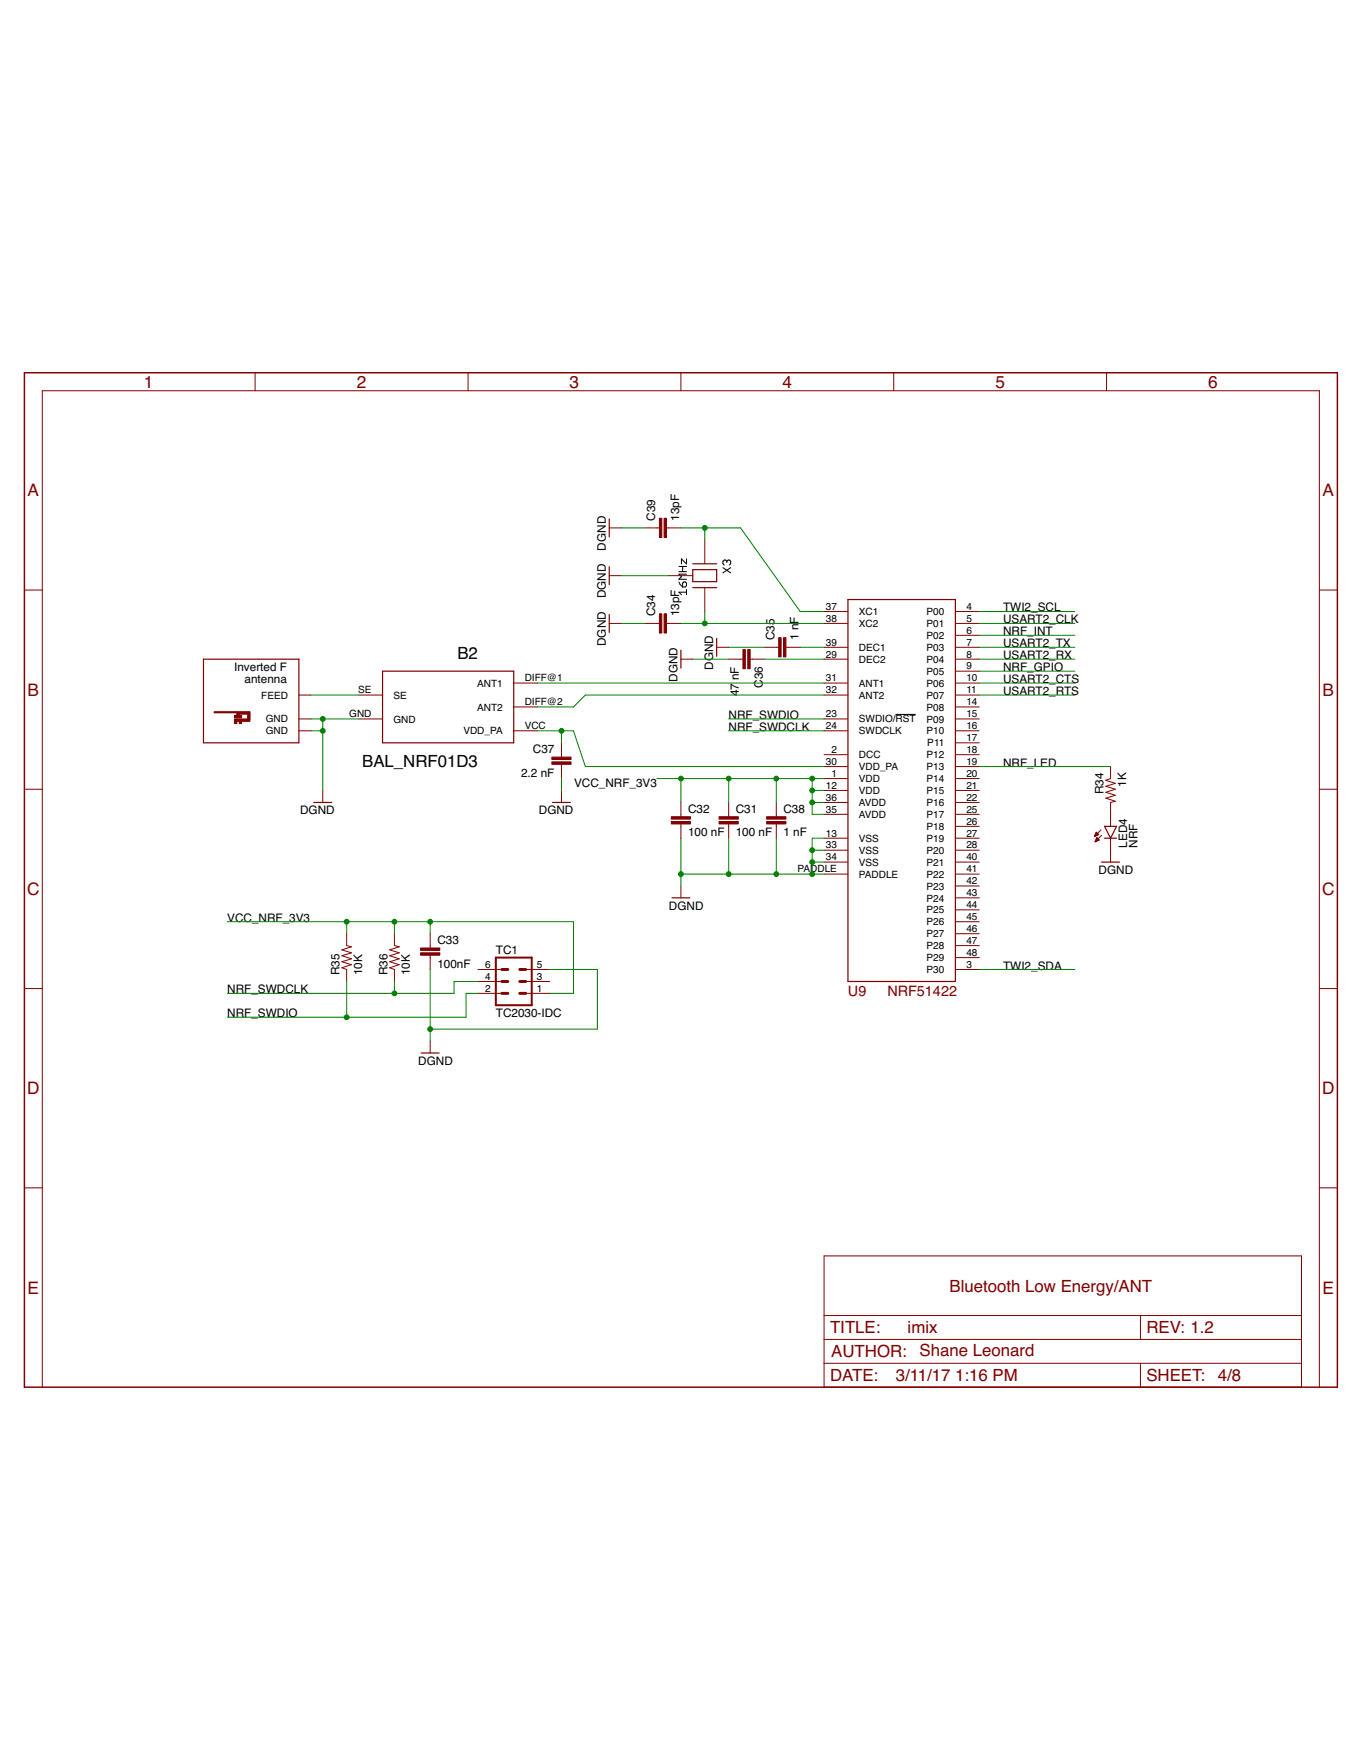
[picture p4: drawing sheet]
<svg xmlns="http://www.w3.org/2000/svg" width="216mm" height="279mm" viewBox="0 0 216 279" stroke-linecap="round" stroke-linejoin="round" font-family="sans-serif">
<g fill="none" stroke="#000" stroke-width=".16">
<path d="M107.7 92.3l.2 .4 .4 .4M107.7 90.7h1.2M107.7 89.9h1.2M108.3 92.5l.2-.2h.2l.2 .2v.4l-.2 .2h-.4zM108.3 89.9v.8M108.9 94h-1.2l.4 .4M108.9 88.7v.8l-.8-.8v.8M108.9 93.5v.9M108.9 91.1h-1.2l.4 .4-.4 .4h1.2M114.7 90.1l1.2 .8M115.3 89l-.2-.1h-.2l-.2 .1v.5l.2 .2M115.3 89l.2-.1h.2l.2 .1v.5l-.2 .2"/>
<path d="M115.3 89v.3M115.9 90.1l-1.2 .8M142.1 113.3h3.1"/>
</g>
<g fill="#800000" stroke="#800000" stroke-width=".16">
<path d="M106.5 130.3h3v.4h-3z"/>
<path d="M106.5 129.6h3v.4h-3z"/>
<path d="M114.1 130.3h3v.4h-3z"/>
<path d="M114.1 129.6h3v.4h-3z"/>
<path d="M87.5 120.9h3.1v.4h-3.1z"/>
<path d="M87.5 120.1h3.1v.4h-3.1z"/>
<path d="M121.6 130.3h3.1v.4h-3.1z"/>
<path d="M121.6 129.6h3.1v.4h-3.1z"/>
<path d="M105.3 97.4h.4v3h-.4z"/>
<path d="M104.6 97.4h.4v3h-.4z"/>
<path d="M105.3 82.2h.4v3.1h-.4z"/>
<path d="M104.6 82.2h.4v3.1h-.4z"/>
<path d="M124.3 101.2h.4v3h-.4z"/>
<path d="M123.5 101.2h.4v3h-.4z"/>
<path d="M117.9 103.1h.3v3h-.3z"/>
<path d="M118.6 103.1h.4v3h-.4z"/>
<path d="M66.7 151.2h3.1v.4h-3.1z"/>
<path d="M66.7 150.4h3.1v.4h-3.1z"/>
<path d="M37.2 114.4h.4v.4h-.4z"/>
<path d="M38 114.4h.3v.4h-.3z"/>
<path d="M37.2 113.5h1.1v.4h-1.1z"/>
<path d="M37.6 113.3h.4v.2h-.4z"/>
<path d="M37.2 114.1h2.4v.3h-2.4z"/>
<path d="M39.3 112.9h.4v1.2h-.4z"/>
<path d="M37.6 112.9h1.7v.4h-1.7z"/>
<path d="M34 112.9h3.6v.2h-3.6z"/>
</g>
<g fill="none" stroke="#800000" stroke-width=".16">
<path d="M40.5 59.1v2.9M74.3 59.1v2.9M108 59.1v2.9M141.8 59.1v2.9M175.5 59.1v2.9M3.9 93.6h2.8M96.6 98.9h2M96.6 83.8h2M96.6 91.3h2M102.3 98.9h2.3M102.3 83.8h2.3M105.7 98.9h2.3"/>
<path d="M105.7 83.8h2.3M106.1 91.3h3.8M111.8 85.7v3.8M111.8 93.2v3.8M130.7 98.9h3.8M130.7 97h3.8M151.6 98.9h3.7M151.6 97h3.7M209.3 93.6h2.9M47.4 116h1.9M47.4 110.3h1.9M47.4 114.1h1.9"/>
<path d="M56.9 110.3h3.8M56.9 114.1h3.8M81.5 116h3.8M81.5 112.2h3.8M81.5 108.4h3.8M89.1 117.9v2.2M108 104.6h1.9M113.7 102.7h1.9M115.6 104.6h2.3M119 104.6h2.3M121.3 102.7h2.2M124.7 102.7h2.2"/>
<path d="M130.7 116h3.8M130.7 108.4h3.8M130.7 110.3h3.8M130.7 114.1h3.8M130.7 102.7h3.8M130.7 104.6h3.8M130.7 119.7h3.8M151.6 116h3.7M151.6 112.2h3.7M151.6 108.4h3.7M151.6 110.3h3.7M151.6 114.1h3.7"/>
<path d="M151.6 102.7h3.7M151.6 104.6h3.7M151.6 119.7h3.7M151.6 100.8h3.7M151.6 106.5h3.7M151.6 117.9h3.7M3.9 125.2h2.8M51.2 125.4v1.9M89.1 121.3v2.2M89.1 125.4v1.9M108 127.3v2.3M108 130.7v2.3"/>
<path d="M115.6 127.3v2.3M115.6 130.7v2.3M123.1 127.3v2.3M123.1 130.7v2.3M130.7 133h3.8M130.7 129.2h3.8M130.7 127.3h3.8M130.7 121.6h3.8M130.7 123.5h3.8M130.7 125.4h3.8M130.7 134.9h3.8M130.7 136.8h3.8"/>
<path d="M130.7 138.7h3.8M151.6 133h3.7M151.6 129.2h3.7M151.6 127.3h3.7M151.6 121.6h3.7M151.6 123.5h3.7M151.6 125.4h3.7M151.6 131.1h3.7M151.6 134.9h3.7M151.6 136.8h3.7M151.6 138.7h3.7M173.6 132.7h.1"/>
<path d="M173.7 132.6h.2M173.7 132.5h.4M173.7 132.4h.6M173.7 133.5h.2M173.8 132.3h.4M173.8 133.4h.3M173.8 132.3h.3M173.8 133.3h.5M173.8 132.2h.2M173.8 133.2h.5M173.9 132.1h.1M173.9 133.2h.4"/>
<path d="M173.9 133.1h.3M173.9 133h.2M174 132.9l-.3 .7M174 132.9l.4 .4-.7 .3M174 132.9h.1M174.3 132.4l-.4-.4-.3 .7M174.3 132.4l-.7 .3M174.6 131.7l-1 1M174.8 132.5l-1.1 1.1M176.2 121.6v1.9l-.8 .3 1.5 .5-1.5 .5 1.5 .4-1.5 .5 1.5 .5-1.5 .4 1.5 .5-.7 .2v3.8M176.2 133v3.8M209.3 125.2h2.9"/>
<path d="M3.9 156.8h2.8M55 148.1v1.9l.8 .2-1.6 .5 1.6 .5-1.6 .4 1.6 .5-1.6 .5 1.6 .5-1.6 .4 .8 .3v1.9M62.6 148.1v1.9l.7 .2-1.5 .5 1.5 .5-1.5 .4 1.5 .5-1.5 .5 1.5 .5-1.5 .4 .8 .3v1.9M68.2 148.1v2.3M68.2 151.6v2.2M75.8 153.8h3.8M75.8 157.6h3.8M75.8 155.7h3.8M83.4 153.8h3.8M83.4 157.6h3.8M83.4 155.7h3.8M108 140.6v1.9"/>
<path d="M151.6 140.6h3.7M151.6 142.5h3.7M151.6 144.4h3.7M151.6 146.2h3.7M151.6 148.1h3.7M151.6 150h3.7M151.6 151.9h3.7M151.6 153.8h3.7M209.3 156.8h2.9M68.2 165.2v1.9M3.9 188.5h2.8M130.7 199.3h75.8v20.8h-75.8z"/>
<path d="M209.3 188.5h2.9M130.7 212.5h75.8M130.7 216.3h75.8M130.7 208.7h75.8M180.9 208.7v3.8M180.9 216.3v3.8M6.7 220.1v-158.1h202.6v158.1"/>
</g>
<g fill="none" stroke="#800000" stroke-width=".19">
<path d="M96.6 82.3v2.9M96.6 89.9v2.9M96.6 97.5v2.8M109.9 90.4h3.8v1.9h-3.8zM109.9 89.5h3.8M109.9 93.2h3.8M134.5 95.1h17.1v60.6h-17.1zM32.3 104.6h15.1v13.3h-15.1zM60.7 106.5h20.8v11.4h-20.8zM108 103.2v2.8M113.7 101.3v2.8M49.8 127.3h2.8"/>
<path d="M87.7 127.3h2.8M174.8 136.8h2.8M175.2 131.1h1.9l-.9 1.9zM175.2 133h1.9M106.6 142.5h2.8M66.8 167.1h2.9"/>
</g>
<path d="M78.7 151.9h5.6v7.6h-5.6z" fill="none" stroke="#800000" stroke-width=".32"/>
<path d="M79.6 153.8h1M79.6 155.7h1M79.6 157.6h1M82.4 153.8h1M82.4 155.7h1M82.4 157.6h1" fill="none" stroke="#800000" stroke-width=".47"/>
<path d="M3.9 59.1h208.3v161h-208.3z" fill="none" stroke="#800000" stroke-width=".23"/>
<g fill="none" stroke="#008000" stroke-width=".16">
<path d="M98.6 98.9h3.7M98.6 83.8h3.7M98.6 91.3h7.5M108 98.9h22.7M108 83.8h9.5l9.4 13.2h3.8M111.8 83.8v1.9M111.8 97v1.9M155.3 98.9h15.2M155.3 97h15.2M49.3 114.1h7.6M49.3 116h1.9M49.3 110.3h7.6"/>
<path d="M51.2 114.1v11.3M85.3 116h5.7l1.9 5.6h37.8M85.3 108.4h45.4M89.1 116v1.9M109.9 104.6h5.7M115.6 114.1h15.1M115.6 116h15.1M115.6 102.7h5.7M121.3 104.6h9.4M126.9 102.7h3.8M130.7 110.3h-37.8l-1.9 1.9h-5.7M155.3 102.7h15.2"/>
<path d="M155.3 104.6h15.2M155.3 108.4h15.2M155.3 110.3h15.2M155.3 106.5h15.2M155.3 100.8h15.2M89.1 123.5v1.9M104.2 123.5h26.5M108 123.5v3.8M108 133v7.6M108 138.7h22.7M115.6 123.5v3.8M115.6 133v5.7"/>
<path d="M123.1 123.5v3.8M123.1 133v5.7M128.8 134.9h1.9M128.8 123.5v5.7h1.9M128.8 136.8h1.9M128.8 125.4h1.9M128.8 127.3h1.9M130.7 133h-1.9v5.7M155.3 121.6h20.9M36.1 146.2h54.9v11.4h-3.8M55 146.2v1.9M55 155.7v5.7"/>
<path d="M62.6 146.2v1.9M62.6 155.7v1.9M68.2 146.2v1.9M68.2 153.8v11.4M75.8 157.6h-1.9v3.8h-37.8M75.8 155.7h-3.8v1.9h-35.9M87.2 153.8h7.6v9.5h-26.6M155.3 153.8h15.2"/>
</g>
<g fill="#008000" stroke="#008000" stroke-width=".16">
<circle cx="51.2" cy="114.1" r=".38"/>
<circle cx="51.2" cy="116" r=".38"/>
<circle cx="108" cy="138.7" r=".38"/>
<circle cx="115.6" cy="138.7" r=".38"/>
<circle cx="128.8" cy="134.9" r=".38"/>
<circle cx="128.8" cy="136.8" r=".38"/>
<circle cx="128.8" cy="138.7" r=".38"/>
<circle cx="123.1" cy="138.7" r=".38"/>
<circle cx="68.2" cy="163.3" r=".38"/>
<circle cx="89.1" cy="116" r=".38"/>
<circle cx="111.8" cy="98.9" r=".38"/>
<circle cx="111.8" cy="83.8" r=".38"/>
<circle cx="55" cy="161.4" r=".38"/>
<circle cx="62.6" cy="157.6" r=".38"/>
<circle cx="108" cy="123.5" r=".38"/>
<circle cx="115.6" cy="123.5" r=".38"/>
<circle cx="123.1" cy="123.5" r=".38"/>
<circle cx="128.8" cy="123.5" r=".38"/>
<circle cx="128.8" cy="125.4" r=".38"/>
<circle cx="128.8" cy="127.3" r=".38"/>
<circle cx="55" cy="146.2" r=".38"/>
<circle cx="62.6" cy="146.2" r=".38"/>
<circle cx="68.2" cy="146.2" r=".38"/>
</g>
<g font-size="2.7" fill="#800000">
<text x="22.8" y="61.5">1</text>
<text x="56.6" y="61.5">2</text>
<text x="90.4" y="61.5">3</text>
<text x="124.1" y="61.5">4</text>
<text x="157.9" y="61.5">5</text>
<text x="191.7" y="61.5">6</text>
<text x="4.4" y="78.8">A</text>
<text x="209.8" y="78.8">A</text>
<text x="4.4" y="110.4">B</text>
<text x="209.8" y="110.4">B</text>
<text x="4.3" y="142">C</text>
<text x="209.8" y="142">C</text>
<text x="4.3" y="173.6">D</text>
<text x="209.8" y="173.6">D</text>
<text x="4.4" y="205.3">E</text>
<text x="150.6" y="204.9">Bluetooth Low Energy/ANT</text>
<text x="209.8" y="205.3">E</text>
<text x="131.7" y="211.6">TITLE:</text>
<text x="131.9" y="215.4">AUTHOR:</text>
<text x="144" y="211.6">imix</text>
<text x="145.9" y="215.2">Shane Leonard</text>
<text x="181.8" y="211.6">REV: 1.2</text>
<text x="131.7" y="219.1">DATE:</text>
<text x="142.1" y="219.1">3/11/17</text>
<text x="151.5" y="219.1">1:16 PM</text>
<text x="181.8" y="219.1">SHEET:</text>
<text x="193.2" y="219.1">4/8</text>
</g>
<g font-size="2.7">
<text x="72.6" y="104.6">B2</text>
<text x="57.4" y="121.6">BAL_NRF01D3</text>
</g>
<g font-size="2.3" fill="#800000">
<text x="134.5" y="158">U9</text>
<text x="140.8" y="158">NRF51422</text>
</g>
<g font-size="1.9">
<text x="103.9" y="82.6" transform="rotate(-90 103.9 82.6)">C39</text>
<text x="107.7" y="82.6" transform="rotate(-90 107.7 82.6)">13pF</text>
<text x="96.1" y="87.4" transform="rotate(-90 96.1 87.4)">DGND</text>
<text x="96.1" y="94.9" transform="rotate(-90 96.1 94.9)">DGND</text>
<text x="103.9" y="97.8" transform="rotate(-90 103.9 97.8)">C34</text>
<text x="107.7" y="97.8" transform="rotate(-90 107.7 97.8)">13pF</text>
<text x="122.9" y="101.6" transform="rotate(-90 122.9 101.6)">C35</text>
<text x="126.7" y="101.6" transform="rotate(-90 126.7 101.6)">1 nF</text>
<text x="159.1" y="97">TWI2_SCL</text>
<text x="159.1" y="98.9">USART2_CLK</text>
<text x="159.1" y="100.8">NRF_INT</text>
<text x="37.1" y="106.5">Inverted F</text>
<text x="96.1" y="102.5" transform="rotate(-90 96.1 102.5)">DGND</text>
<text x="113.1" y="106.3" transform="rotate(-90 113.1 106.3)">DGND</text>
<text x="117.2" y="107.9" transform="rotate(-90 117.2 107.9)">nF</text>
<text x="159.1" y="106.5">NRF_GPIO</text>
<text x="159.1" y="104.6">USART2_RX</text>
<text x="159.1" y="102.7">USART2_TX</text>
<text x="38.8" y="108.4">antenna</text>
<text x="107.4" y="108.2" transform="rotate(-90 107.4 108.2)">DGND</text>
<text x="117.2" y="110.5" transform="rotate(-90 117.2 110.5)">47</text>
<text x="121" y="109.1" transform="rotate(-90 121 109.1)">C36</text>
<text x="159.1" y="108.4">USART2_CTS</text>
<text x="159.1" y="110.3">USART2_RTS</text>
<text x="84.5" y="119.5">C37</text>
<text x="115.6" y="114.1">NRF_SWDIO</text>
<text x="115.6" y="116">NRF_SWDCLK</text>
<text x="82.7" y="123.2">2.2 nF</text>
<text x="91.1" y="124.9">VCC_NRF_3V3</text>
<text x="159.1" y="121.6">NRF_LED</text>
<text x="175.1" y="126" transform="rotate(-90 175.1 126)">R34</text>
<text x="178.6" y="124.9" transform="rotate(-90 178.6 124.9)">1K</text>
<text x="47.6" y="129.2">DGND</text>
<text x="85.5" y="129.2">DGND</text>
<text x="109.1" y="128.9">C32</text>
<text x="116.7" y="128.9">C31</text>
<text x="124.3" y="128.9">C38</text>
<text x="109.1" y="132.7">100 nF</text>
<text x="116.7" y="132.7">100 nF</text>
<text x="124.3" y="132.7">1 nF</text>
<text x="178.8" y="134.5" transform="rotate(-90 178.8 134.5)">LED4</text>
<text x="180.4" y="134.5" transform="rotate(-90 180.4 134.5)">NRF</text>
<text x="174.3" y="138.7">DGND</text>
<text x="36.1" y="146.2">VCC_NRF_3V3</text>
<text x="69.4" y="149.8">C33</text>
<text x="106.1" y="144.4">DGND</text>
<text x="53.9" y="154.8" transform="rotate(-90 53.9 154.8)">R35</text>
<text x="57.5" y="154.8" transform="rotate(-90 57.5 154.8)">10K</text>
<text x="61.5" y="154.8" transform="rotate(-90 61.5 154.8)">R36</text>
<text x="65" y="154.8" transform="rotate(-90 65 154.8)">10K</text>
<text x="69.4" y="153.5">100nF</text>
<text x="78.7" y="151.4">TC1</text>
<text x="159.1" y="153.8">TWI2_SDA</text>
<text x="36.1" y="161.4">NRF_SWDIO</text>
<text x="36.1" y="157.6">NRF_SWDCLK</text>
<text x="78.7" y="161.4">TC2030-IDC</text>
<text x="66.4" y="169">DGND</text>
</g>
<g font-size="1.6">
<text x="131" y="96.8">37</text>
<text x="131" y="98.6">38</text>
<text x="136.3" y="97.6">XC1</text>
<text x="136.3" y="99.5">XC2</text>
<text x="147" y="97.6">P00</text>
<text x="147" y="99.5">P01</text>
<text x="147" y="101.4">P02</text>
<text x="153.3" y="96.8">4</text>
<text x="153.3" y="98.6">5</text>
<text x="153.3" y="100.5">6</text>
<text x="131" y="102.4">39</text>
<text x="131" y="104.3">29</text>
<text x="136.3" y="103.3">DEC1</text>
<text x="136.3" y="105.2">DEC2</text>
<text x="147" y="103.3">P03</text>
<text x="147" y="105.2">P04</text>
<text x="147" y="107.1">P05</text>
<text x="153.3" y="102.4">7</text>
<text x="153.3" y="104.3">8</text>
<text x="153.3" y="106.2">9</text>
<text x="41.4" y="110.8">FEED</text>
<text x="55.4" y="113.8">GND</text>
<text x="56.8" y="110">SE</text>
<text x="62.4" y="110.8">SE</text>
<text x="75.7" y="112.7">ANT2</text>
<text x="75.7" y="108.9">ANT1</text>
<text x="83.2" y="111.9">DIFF@2</text>
<text x="83.2" y="108.1">DIFF@1</text>
<text x="131" y="108.1">31</text>
<text x="131" y="110">32</text>
<text x="131" y="113.8">23</text>
<text x="136.3" y="108.9">ANT1</text>
<text x="136.3" y="110.8">ANT2</text>
<text x="147" y="109">P06</text>
<text x="147" y="110.8">P07</text>
<text x="147" y="112.7">P08</text>
<text x="153.3" y="108.1">10</text>
<text x="153.3" y="110">11</text>
<text x="153.3" y="111.9">14</text>
<text x="153.3" y="113.8">15</text>
<text x="42.1" y="116.5">GND</text>
<text x="42.1" y="114.6">GND</text>
<text x="62.4" y="114.6">GND</text>
<text x="73.5" y="116.5">VDD_PA</text>
<text x="83.2" y="115.7">VCC</text>
<text x="131" y="115.7">24</text>
<text x="131.9" y="119.5">2</text>
<text x="136.3" y="116.5">SWDCLK</text>
<text x="136.3" y="114.6">SWDIO/RST</text>
<text x="147" y="114.6">P09</text>
<text x="147" y="116.5">P10</text>
<text x="147.1" y="118.4">P11</text>
<text x="153.3" y="115.7">16</text>
<text x="153.3" y="117.6">17</text>
<text x="153.3" y="119.5">18</text>
<text x="131" y="125.2">12</text>
<text x="131" y="121.4">30</text>
<text x="131.9" y="123.3">1</text>
<text x="136.3" y="120.3">DCC</text>
<text x="136.3" y="124.1">VDD</text>
<text x="136.3" y="126">VDD</text>
<text x="136.3" y="122.2">VDD_PA</text>
<text x="147" y="120.3">P12</text>
<text x="147" y="122.2">P13</text>
<text x="147" y="124.1">P14</text>
<text x="147" y="126">P15</text>
<text x="153.3" y="121.4">19</text>
<text x="153.3" y="123.3">20</text>
<text x="153.3" y="125.2">21</text>
<text x="131" y="128.9">35</text>
<text x="131" y="127">36</text>
<text x="136.3" y="129.8">AVDD</text>
<text x="136.3" y="127.9">AVDD</text>
<text x="147" y="127.9">P16</text>
<text x="147" y="129.8">P17</text>
<text x="147" y="131.7">P18</text>
<text x="153.3" y="127">22</text>
<text x="153.3" y="128.9">25</text>
<text x="153.3" y="130.8">26</text>
<text x="131" y="132.7">13</text>
<text x="131" y="134.6">33</text>
<text x="131" y="136.5">34</text>
<text x="136.3" y="133.6">VSS</text>
<text x="136.3" y="135.5">VSS</text>
<text x="136.3" y="137.3">VSS</text>
<text x="147" y="133.6">P19</text>
<text x="147" y="135.5">P20</text>
<text x="147" y="137.4">P21</text>
<text x="153.3" y="132.7">27</text>
<text x="153.3" y="134.6">28</text>
<text x="153.3" y="136.5">40</text>
<text x="126.5" y="138.4">PADDLE</text>
<text x="136.3" y="139.2">PADDLE</text>
<text x="147" y="139.2">P22</text>
<text x="147" y="141.1">P23</text>
<text x="147" y="143">P24</text>
<text x="153.3" y="138.4">41</text>
<text x="153.3" y="140.3">42</text>
<text x="153.3" y="142.2">43</text>
<text x="147" y="144.9">P25</text>
<text x="147" y="146.8">P26</text>
<text x="147" y="148.7">P27</text>
<text x="153.3" y="144.1">44</text>
<text x="153.3" y="146">45</text>
<text x="153.3" y="147.9">46</text>
<text x="153.3" y="149.8">47</text>
<text x="77" y="155.4">4</text>
<text x="77" y="153.6">6</text>
<text x="85.1" y="155.4">3</text>
<text x="85.1" y="153.6">5</text>
<text x="147" y="150.6">P28</text>
<text x="147" y="152.5">P29</text>
<text x="147" y="154.4">P30</text>
<text x="153.3" y="151.7">48</text>
<text x="153.3" y="153.6">3</text>
<text x="77" y="157.3">2</text>
<text x="85.1" y="157.3">1</text>
</g>
</svg>
